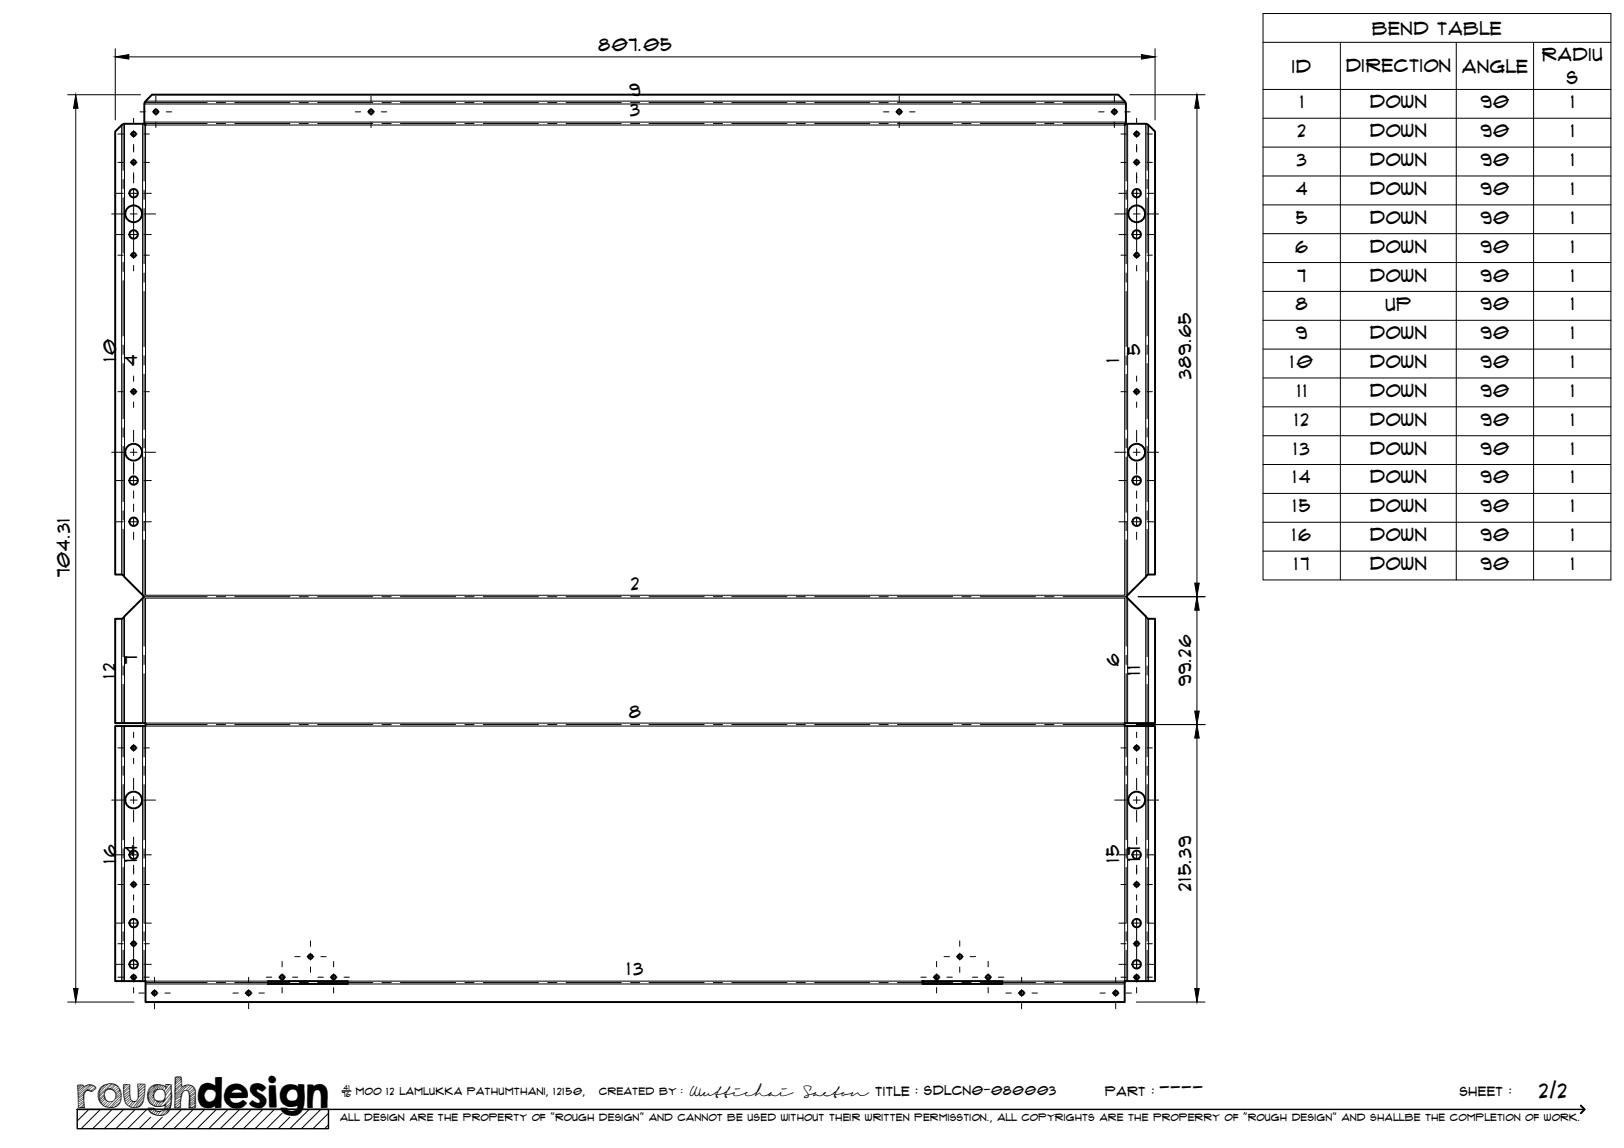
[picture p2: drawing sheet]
<svg xmlns="http://www.w3.org/2000/svg" width="420mm" height="297mm" viewBox="0 0 420 297" stroke-linecap="round" stroke-linejoin="round" font-family="sans-serif">
<!-- layer: Visible -->
<g fill="none" stroke="#000" stroke-width=".51">
<path d="M29.8 34l1.7-1.6 .6-.4h4.9l.7 .4-.4-.7v-4.9l.4-.6 1.6-1.7h250l1.7 1.7 .3 .6v4.9l-.3 .6 .7-.3h4.8l.7 .4 1.6 1.6v114.7h-1.9l-5.4 5.6 .1 .3 5.3 5.4 1.9 .1v27h-7.8v.8h7.8v66h-7.8v5.4h-253.3v-5.4h-7.9v-66h7.9v-.8h-7.9v-27l1.9-.1 5.5-5.5-.1-.3-5.4-5.5h-1.9zM69.3 253.9h20.7v.7h-20.7zM238.7 253.9h20.6v.7h-20.6z"/>
<circle cx="34.6" cy="34.7" r=".56"/>
<circle cx="40.3" cy="28.9" r=".56"/>
<circle cx="96" cy="28.9" r=".56"/>
<circle cx="232.7" cy="28.9" r=".56"/>
<circle cx="288.3" cy="28.9" r=".56"/>
<circle cx="294.1" cy="34.7" r=".56"/>
<circle cx="34.6" cy="42" r=".56"/>
<circle cx="34.6" cy="50" r="1.09"/>
<circle cx="34.6" cy="55.3" r="2.17"/>
<circle cx="294.1" cy="42" r=".56"/>
<circle cx="294.1" cy="50" r="1.09"/>
<circle cx="294.1" cy="55.3" r="2.17"/>
<circle cx="34.6" cy="66" r=".56"/>
<circle cx="34.6" cy="60.7" r="1.09"/>
<circle cx="294.1" cy="66" r=".56"/>
<circle cx="294.1" cy="60.7" r="1.09"/>
<circle cx="34.6" cy="101.3" r=".56"/>
<circle cx="34.6" cy="117" r="2.17"/>
<circle cx="294.1" cy="101.3" r=".56"/>
<circle cx="294.1" cy="117" r="2.17"/>
<circle cx="34.6" cy="124.3" r="1.09"/>
<circle cx="34.6" cy="135" r="1.09"/>
<circle cx="294.1" cy="124.3" r="1.09"/>
<circle cx="294.1" cy="135" r="1.09"/>
<circle cx="34.6" cy="193.5" r=".56"/>
<circle cx="294.1" cy="193.5" r=".56"/>
<circle cx="34.6" cy="207" r="2.17"/>
<circle cx="294.1" cy="207" r="2.17"/>
<circle cx="34.6" cy="228.9" r=".56"/>
<circle cx="34.6" cy="238.8" r="1.09"/>
<circle cx="34.6" cy="221.2" r="1.09"/>
<circle cx="294.1" cy="228.9" r=".56"/>
<circle cx="294.1" cy="221.2" r="1.09"/>
<circle cx="294.1" cy="238.8" r="1.09"/>
<circle cx="34.6" cy="252.9" r=".56"/>
<circle cx="34.6" cy="244.2" r=".56"/>
<circle cx="34.6" cy="249.5" r="1.09"/>
<circle cx="40" cy="256.9" r=".56"/>
<circle cx="64.3" cy="256.9" r=".56"/>
<circle cx="73" cy="252.9" r=".56"/>
<circle cx="80.3" cy="247.5" r=".56"/>
<circle cx="86.3" cy="252.9" r=".56"/>
<circle cx="242.3" cy="252.9" r=".56"/>
<circle cx="248.3" cy="247.5" r=".56"/>
<circle cx="255.7" cy="252.9" r=".56"/>
<circle cx="264.3" cy="256.9" r=".56"/>
<circle cx="288.7" cy="256.9" r=".56"/>
<circle cx="294.1" cy="252.9" r=".56"/>
<circle cx="294.1" cy="244.2" r=".56"/>
<circle cx="294.1" cy="249.5" r="1.09"/>
</g>
<!-- layer: Bend Center -->
<g fill="none" stroke="#000" stroke-width=".26">
<path d="M31.9 32.1v12M37.3 32.1v14.7M37.4 26.6h16.2M37.4 32h16.2M56 26.6h2.4M56 32h2.4M60.7 26.6h14.3M60.7 32h14.3M77.4 26.6h2.4M77.4 32h2.4M82.2 26.6h14.3M82.2 32h14.3"/>
<path d="M98.8 26.6h2.4M98.8 32h2.4M103.6 26.6h14.3M103.6 32h14.3M120.3 26.6h2.3M120.3 32h2.3M125 26.6h14.3M125 32h14.3M141.7 26.6h2.4M141.7 32h2.4M146.5 26.6h14.2M146.5 32h14.2"/>
<path d="M163.1 26.6h2.4M163.1 32h2.4M167.9 26.6h14.3M167.9 32h14.3M184.6 26.6h2.3M184.6 32h2.3M189.3 26.6h14.3M189.3 32h14.3M206 26.6h2.4M206 32h2.4M210.8 26.6h14.2M210.8 32h14.2"/>
<path d="M227.4 26.6h2.4M227.4 32h2.4M232.2 26.6h14.3M232.2 32h14.3M248.9 26.6h2.3M248.9 32h2.3M253.6 26.6h14.3M253.6 32h14.3M270.3 26.6h2.4M270.3 32h2.4M275 26.6h16.2M275 32h16.2"/>
<path d="M291.4 32.1v14.7M296.8 32.1v12M31.9 46.4v2.4M31.9 51.2v14.3M37.3 49.2v2.4M37.3 54v14.2M291.4 49.2v2.4M291.4 54v14.2M296.8 46.4v2.4M296.8 51.2v14.3M31.9 67.9v2.3M31.9 72.6v14.3"/>
<path d="M37.3 70.6v2.4M37.3 75.4v14.3M291.4 70.6v2.4M291.4 75.4v14.3M296.8 67.9v2.3M296.8 72.6v14.3M31.9 89.3v2.4M31.9 94.1v14.2M37.3 92.1v2.4M37.3 96.8v14.3M291.4 92.1v2.4M291.4 96.8v14.3"/>
<path d="M296.8 89.3v2.4M296.8 94.1v14.2M31.9 110.7v2.4M31.9 115.5v14.3M37.3 113.5v2.4M37.3 118.3v14.3M291.4 113.5v2.4M291.4 118.3v14.3M296.8 110.7v2.4M296.8 115.5v14.3M31.9 132.2v2.3M31.9 136.9v12"/>
<path d="M37.3 134.9v2.4M37.3 139.7v27.5M291.4 139.7v27.5M291.4 134.9v2.4M296.8 132.2v2.3M296.8 136.9v12M31.9 159.9v10M37.1 154.4h16.5M56 154.4h2.4M60.7 154.4h14.3M77.4 154.4h2.4M82.2 154.4h14.3"/>
<path d="M98.8 154.4h2.4M103.6 154.4h14.3M120.3 154.4h2.3M125 154.4h14.3M141.7 154.4h2.4M146.5 154.4h14.2M163.1 154.4h2.4M167.9 154.4h14.3M184.6 154.4h2.3M189.3 154.4h14.3M206 154.4h2.4M210.8 154.4h14.2"/>
<path d="M227.4 154.4h2.4M232.2 154.4h14.3M248.9 154.4h2.3M253.6 154.4h14.3M270.3 154.4h2.4M275 154.4h16.5M296.8 159.9v10M31.9 172.3v2.4M31.9 177.1v10M37.3 169.6v2.3M37.3 174.3v12.8M291.4 169.6v2.3"/>
<path d="M291.4 174.3v12.8M296.8 172.3v2.4M296.8 177.1v10M31.9 187.9v7.9M31.9 198.2v2.4M37.3 187.9v7.9M37.3 198.2v2.4M37.7 187.5h15.9M56 187.5h2.4M60.7 187.5h14.3M77.4 187.5h2.4M82.2 187.5h14.3"/>
<path d="M98.8 187.5h2.4M103.6 187.5h14.3M120.3 187.5h2.3M125 187.5h14.3M141.7 187.5h2.4M146.5 187.5h14.2M163.1 187.5h2.4M167.9 187.5h14.3M184.6 187.5h2.3M189.3 187.5h14.3M206 187.5h2.4M210.8 187.5h14.2"/>
<path d="M227.4 187.5h2.4M232.2 187.5h14.3M248.9 187.5h2.3M253.6 187.5h14.3M270.3 187.5h2.4M275 187.5h16M291.4 187.9v7.9M291.4 198.2v2.4M296.8 187.9v7.9M296.8 198.2v2.4M31.9 203v14.3M31.9 219.7v2.3"/>
<path d="M37.3 203v14.3M37.3 219.7v2.3M291.4 203v14.3M291.4 219.7v2.3M296.8 203v14.3M296.8 219.7v2.3M31.9 224.4v14.3M37.3 224.4v14.3M291.4 224.4v14.3M296.8 224.4v14.3M31.9 241.1v2.4M31.9 245.9v8"/>
<path d="M37.3 241.1v2.4M37.3 245.9v8M37.7 254.2h15.9M56 254.2h2.4M60.7 254.2h14.3M77.4 254.2h2.4M82.2 254.2h14.3M98.8 254.2h2.4M103.6 254.2h14.3M120.3 254.2h2.3M125 254.2h14.3M141.7 254.2h2.4"/>
<path d="M146.5 254.2h14.2M163.1 254.2h2.4M167.9 254.2h14.3M184.6 254.2h2.3M189.3 254.2h14.3M206 254.2h2.4M210.8 254.2h14.2M227.4 254.2h2.4M232.2 254.2h14.3M248.9 254.2h2.3M253.6 254.2h14.3M270.3 254.2h2.4"/>
<path d="M275 254.2h16M291.4 241.1v2.4M291.4 245.9v8M296.8 241.1v2.4M296.8 245.9v8"/>
</g>
<!-- layer: Visible Narrow -->
<g fill="none" stroke="#000" stroke-width=".26">
<path d="M31.5 32.4v116.3M32.2 32v117.3M36.9 32v122M37.3 26.9h254M37.3 31.6h254M37.7 32.4v121.6h253.3v-121.6M37.7 26.2h253.3M37.7 32.3h253.3M291.7 32v122M296.4 32v117.3M297.2 32.4v116.3M32.2 159.5v27.6"/>
<path d="M36.9 154.8v32.3M37.7 154.8h253.3v32.3h-253.3zM291.7 154.8v32.3M296.4 159.5v27.6M31.5 160.1v27M297.2 160.1v27M31.5 187.9v66M32.2 187.9v66M36.9 187.9v66M291.7 187.9v66M296.4 187.9v66M297.2 187.9v66"/>
<path d="M37.7 254.6h31.6M69.3 253.9h-31.6v-66h253.3v66h-31.7M90 254.6h148.7M90 253.9h148.7M259.3 254.6h31.7"/>
</g>
<!-- layer: TitleBlock -->
<path d="M20 287h65v5h-65zM20 287h390M88.5 282.3h2.3" fill="none" stroke="#000" stroke-width=".36"/>
<path d="M409 286.1l1 .9-1 1" fill="none" stroke="#000" stroke-width=".51"/>
<g fill="none" stroke="#000" stroke-width=".26">
<path d="M23 287l-3 3.1M26 287l-5 5M29 287l-5 5M32 287l-5 5M35 287l-5 5M38 287l-5 5M39 289.1l-3 2.9M42 289.1l-3 2.9M47 287l-5 5M50 287l-5 5M53 287l-5 5M56 287l-5 5"/>
<path d="M59 287l-5 5M62 287l-5 5M65 287l-5 5M68 287l-5 5M71 287l-5 5M73 288l-4 4M75 289.1l-3 2.9M80 287l-5 5M83 287l-5 5M85 288l-4 4M85 291l-1 1"/>
</g>
<!-- layer: Smart Centers -->
<g fill="none" stroke="#000" stroke-width=".26">
<path d="M30.5 34.7h1.4M33.7 34.7h1.8M34.6 30.6v1.4M34.6 33.8v1.8M34.6 37.4v1.9M36.3 28.9h1.3M37.3 34.7h1.3M39.4 28.9h1.8M40.3 24.9v1.4M40.3 28v1.8M40.3 31.6v1.4M43 28.9h1.4"/>
<path d="M91.9 28.9h1.4M95.1 28.9h1.8M96 24.9v1.4M96 28v1.8M96 31.6v1.4M98.7 28.9h1.4M228.6 28.9h1.4M231.8 28.9h1.8M232.6 24.9v1.4M232.6 28v1.8M232.6 31.6v1.4M235.3 28.9h1.4"/>
<path d="M284.2 28.9h1.4M287.4 28.9h1.8M288.3 24.9v1.4M288.3 28v1.8M288.3 31.6v1.4M290 34.7h1.4M291 28.9h1.4M293.2 34.7h1.8M294.1 30.6v1.4M294.1 33.8v1.8M294.1 37.4v1.9M296.8 34.7h1.3"/>
<path d="M28.9 55.4h3M30 50h1.9M30.5 42h1.4M33.7 42h1.8M33.7 50h1.8M33.7 55.4h1.8M34.6 41.1v1.8M34.6 44.7v2.6M34.6 49.1v12.5M37.3 42h1.3M37.3 50h1.9M37.3 55.4h2.9"/>
<path d="M288.4 55.4h3M289.5 50h1.9M290 42h1.4M293.2 42h1.8M293.2 50h1.8M293.2 55.4h1.8M294.1 41.1v1.8M294.1 44.7v2.6M294.1 49.1v12.5M296.8 42h1.3M296.8 50h1.9M296.8 55.4h2.9"/>
<path d="M30 60.7h1.9M30.5 66h1.4M33.7 66h1.8M33.7 60.7h1.8M34.6 62v4.9M34.6 68.7v1.4M37.3 66h1.3M37.3 60.7h1.9M289.5 60.7h1.9M290 66h1.4M293.2 66h1.8M293.2 60.7h1.8"/>
<path d="M294.1 62v4.9M294.1 68.7v1.4M296.8 66h1.3M296.8 60.7h1.9M34.6 97.3v1.4M294.1 97.3v1.4M28.9 117h3M30.5 101.4h1.4M33.7 101.4h1.8M33.7 117h1.8M34.6 100.5v1.7M34.6 104v1.4"/>
<path d="M34.6 111.3v3M34.6 116.1v1.8M34.6 119.7v3M37.3 101.4h1.3M37.3 117h2.9M288.4 117h3M290 101.4h1.4M293.2 101.4h1.8M293.2 117h1.8M294.1 100.5v1.7M294.1 104v1.4M294.1 111.3v3"/>
<path d="M294.1 116.1v1.8M294.1 119.7v3M296.8 101.4h1.3M296.8 117h2.9M30 135h1.9M30 124.3h1.9M33.7 135h1.8M33.7 124.3h1.8M34.6 123.5v1.8M34.6 127v1.9M34.6 130.4v1.9M34.6 134.1v1.8"/>
<path d="M34.6 137.7v1.9M37.3 135h1.9M37.3 124.3h1.9M289.5 135h1.9M289.5 124.3h1.9M293.2 135h1.8M293.2 124.3h1.8M294.1 123.5v1.8M294.1 127v1.9M294.1 130.4v1.9M294.1 134.1v1.8M294.1 137.7v1.9"/>
<path d="M296.8 135h1.9M296.8 124.3h1.9M30.5 193.5h1.4M33.7 193.5h1.8M34.6 189.4v1.4M34.6 192.6v1.8M34.6 196.2v1.4M37.3 193.5h1.3M290 193.5h1.4M293.2 193.5h1.8M294.1 189.4v1.4M294.1 192.6v1.8"/>
<path d="M294.1 196.2v1.4M296.8 193.5h1.3M28.9 207h3M33.7 207h1.8M34.6 201.4v3M34.6 206.1v1.8M34.6 209.7v3M34.6 216.6v1.9M37.3 207h2.9M288.4 207h3M293.2 207h1.8M294.1 201.4v3"/>
<path d="M294.1 206.1v1.8M294.1 209.7v3M294.1 216.6v1.9M296.8 207h2.9M30 221.2h1.9M30 238.9h1.9M30.5 228.9h1.4M33.7 221.2h1.8M33.7 238.9h1.8M33.7 228.9h1.8M34.6 220.3v1.8M34.6 223.9v2.3"/>
<path d="M34.6 228v1.8M34.6 231.5v1.4M34.6 234.3v1.9M34.6 238v1.7M37.3 221.2h1.9M37.3 238.9h1.9M37.3 228.9h1.3M289.5 221.2h1.9M289.5 238.9h1.9M290 228.9h1.4M293.2 221.2h1.8M293.2 238.9h1.8"/>
<path d="M293.2 228.9h1.8M294.1 220.3v1.8M294.1 223.9v2.3M294.1 228v1.8M294.1 231.5v1.4M294.1 234.3v1.9M294.1 238v1.7M296.8 221.2h1.9M296.8 238.9h1.9M296.8 228.9h1.3M30 249.5h1.9M30.5 252.8h1.4"/>
<path d="M30.5 244.2h1.4M33.7 252.8h1.8M33.7 249.5h1.8M33.7 244.2h1.8M34.6 240.1v8.1M34.6 248.6v1.8M34.6 252v2.1M34.6 255.5v1.4M35.9 256.9h1.4M37.3 252.8h1.3M37.3 249.5h1.9M37.3 244.2h1.3"/>
<path d="M39.1 256.9h1.8M40 252.9v1.4M40 256v1.8M40 259.6v1.4M42.7 256.9h1.3M60.3 256.9h1.3M63.4 256.9h1.8M64.3 252.9v1.4M64.3 256v1.8M64.3 259.6v1.4M67 256.9h1.4M68.9 252.8h1.4"/>
<path d="M72.1 252.8h1.8M73 248.8v1.4M73 252v1.8M73 255.5v1.4M75.7 252.8h1.3M76.3 247.5h1.3M79.4 247.5h1.8M80.3 243.4v1.4M80.3 246.6v1.8M80.3 250.2v1.4M82.3 252.8h1.4M83 247.5h1.4"/>
<path d="M85.4 252.8h1.8M86.3 248.8v1.4M86.3 252v1.8M86.3 255.5v1.4M89 252.8h1.4M238.3 252.8h1.3M241.4 252.8h1.8M242.3 248.8v1.4M242.3 252v1.8M242.3 255.5v1.4M244.2 247.5h1.4M245 252.8h1.4"/>
<path d="M247.4 247.5h1.8M248.3 243.4v1.4M248.3 246.6v1.8M248.3 250.2v1.4M251 247.5h1.4M251.6 252.8h1.4M254.8 252.8h1.7M255.7 248.8v1.4M255.7 252v1.8M255.7 255.5v1.4M258.3 252.8h1.4M260.2 256.9h1.4"/>
<path d="M263.4 256.9h1.8M264.3 252.9v1.4M264.3 256v1.8M264.3 259.6v1.4M267 256.9h1.4M284.6 256.9h1.4M287.8 256.9h1.7M288.6 252.9v1.4M288.6 256v1.8M288.6 259.6v1.4M289.5 249.5h1.9M290 252.8h1.4"/>
<path d="M290 244.2h1.4M291.3 256.9h1.4M293.2 252.8h1.8M293.2 249.5h1.8M293.2 244.2h1.8M294.1 240.1v8.1M294.1 248.6v1.8M294.1 252v2.1M294.1 255.5v1.4M296.8 252.8h1.3M296.8 249.5h1.9M296.8 244.2h1.3"/>
</g>
<!-- layer: Bend Tables -->
<g fill="none" stroke="#000" stroke-width=".26">
<path d="M326.8 3.5h90v146.6h-90zM326.8 11h90M346.8 11v139.1M376.8 11v139.1M396.8 11v139.1M326.8 23.1h90M326.8 30.6h90M326.8 38.1h90M326.8 45.5h90M326.8 53h90M326.8 60.5h90M326.8 67.9h90"/>
<path d="M326.8 75.4h90M326.8 82.9h90M326.8 90.3h90M326.8 97.8h90M326.8 105.3h90M326.8 112.7h90M326.8 120.2h90M326.8 127.7h90M326.8 135.1h90M326.8 142.6h90"/>
</g>
<!-- layer: FD_Dimensions -->
<g fill="none" stroke="#000" stroke-width=".26">
<path d="M29.8 12.6v18.4M33.3 14.7h262M298.8 12.6v18.4M17.5 24.5h18.8M19.6 28v227.8M292.3 24.5h19.5M309.7 28v122.9M294.5 154.4h17.3M309.7 157.9v26.1M294 187.5h17.8M309.7 191v64.8M17.5 259.3h17.1"/>
<path d="M294 259.3h17.8"/>
</g>
<path d="M29.8 14.7l3.5-.6v1.2zM295.3 14.1l3.5 .6-3.5 .6zM19.6 24.5l.6 3.5h-1.2zM309.7 24.5l.6 3.5h-1.2zM309.1 150.9h1.2l-.6 3.5zM309.7 154.4l.6 3.5h-1.2zM309.1 184h1.2l-.6 3.5zM309.7 187.5l.6 3.5h-1.2zM19 255.8h1.2l-.6 3.5zM309.1 255.8h1.2l-.6 3.5z" fill="#000" stroke="#000" stroke-width=".26"/>
<text font-size="9.7" x="19.9" y="286.8">roughdesign</text>
<g font-size="5.3">
<text x="300.1" y="283.6">----</text>
<text x="398.2" y="284">2/2</text>
</g>
<g font-size="4.6">
<text x="355.1" y="8.9">Bend Table</text>
<text x="154.9" y="13.3">807.05</text>
<text x="399" y="15.9">Radiu</text>
<text x="334.4" y="18.8">ID</text>
<text x="348.3" y="18.7">Direction</text>
<text x="378.3" y="18.8">Angle</text>
<text x="405.4" y="21.7">s</text>
<text x="162.9" y="24.7">9</text>
<text x="336.5" y="28">1</text>
<text x="354.5" y="28.1">Down</text>
<text x="383.1" y="28">90</text>
<text x="406.5" y="28">1</text>
<text x="163.1" y="30.1">3</text>
<text x="335.8" y="35.5">2</text>
<text x="354.5" y="35.5">Down</text>
<text x="383.1" y="35.5">90</text>
<text x="406.5" y="35.5">1</text>
<text x="335.5" y="43">3</text>
<text x="354.5" y="43">Down</text>
<text x="383.1" y="43">90</text>
<text x="406.5" y="43">1</text>
<text x="335.3" y="50.4">4</text>
<text x="354.5" y="50.4">Down</text>
<text x="383.1" y="50.4">90</text>
<text x="406.5" y="50.4">1</text>
<text x="335.3" y="57.9">5</text>
<text x="354.5" y="57.9">Down</text>
<text x="383.1" y="57.9">90</text>
<text x="406.5" y="57.9">1</text>
<text x="335.2" y="65.4">6</text>
<text x="354.5" y="65.4">Down</text>
<text x="383.1" y="65.4">90</text>
<text x="406.5" y="65.4">1</text>
<text x="335.7" y="72.8">7</text>
<text x="354.5" y="72.8">Down</text>
<text x="383.1" y="72.8">90</text>
<text x="406.5" y="72.8">1</text>
<text x="335.3" y="80.3">8</text>
<text x="358.5" y="80.4">Up</text>
<text x="383.1" y="80.3">90</text>
<text x="406.5" y="80.3">1</text>
<text x="335.4" y="87.8">9</text>
<text x="354.5" y="87.8">Down</text>
<text x="383.1" y="87.8">90</text>
<text x="406.5" y="87.8">1</text>
<text x="30" y="93.4" transform="rotate(-90 30 93.4)">10</text>
<text x="35.5" y="94.7" transform="rotate(-90 35.5 94.7)">4</text>
<text x="289.6" y="93.6" transform="rotate(-90 289.6 93.6)">1</text>
<text x="295" y="91.9" transform="rotate(-90 295 91.9)">5</text>
<text x="333.9" y="95.2">10</text>
<text x="354.5" y="95.2">Down</text>
<text x="383.1" y="95.2">90</text>
<text x="406.5" y="95.2">1</text>
<text x="308.2" y="98" transform="rotate(-90 308.2 98)">389.65</text>
<text x="335.7" y="102.7">11</text>
<text x="354.5" y="102.7">Down</text>
<text x="383.1" y="102.7">90</text>
<text x="406.5" y="102.7">1</text>
<text x="335" y="110.2">12</text>
<text x="354.5" y="110.2">Down</text>
<text x="383.1" y="110.2">90</text>
<text x="406.5" y="110.2">1</text>
<text x="334.7" y="117.6">13</text>
<text x="354.5" y="117.7">Down</text>
<text x="383.1" y="117.6">90</text>
<text x="406.5" y="117.6">1</text>
<text x="334.5" y="125.1">14</text>
<text x="354.5" y="125.1">Down</text>
<text x="383.1" y="125.1">90</text>
<text x="406.5" y="125.1">1</text>
<text x="334.6" y="132.6">15</text>
<text x="354.5" y="132.6">Down</text>
<text x="383.1" y="132.6">90</text>
<text x="406.5" y="132.6">1</text>
<text x="334.4" y="140">16</text>
<text x="354.5" y="140">Down</text>
<text x="383.1" y="140">90</text>
<text x="406.5" y="140">1</text>
<text x="18.1" y="149.4" transform="rotate(-90 18.1 149.4)">704.31</text>
<text x="334.9" y="147.5">17</text>
<text x="354.5" y="147.5">Down</text>
<text x="383.1" y="147.5">90</text>
<text x="406.5" y="147.5">1</text>
<text x="163.3" y="152.5">2</text>
<text x="35.5" y="171.8" transform="rotate(-90 35.5 171.8)">7</text>
<text x="289.5" y="172.3" transform="rotate(-90 289.5 172.3)">6</text>
<text x="30" y="175.3" transform="rotate(-90 30 175.3)">12</text>
<text x="295" y="174.6" transform="rotate(-90 295 174.6)">11</text>
<text x="308.2" y="177.6" transform="rotate(-90 308.2 177.6)">99.26</text>
<text x="162.8" y="185.7">8</text>
<text x="30" y="223.3" transform="rotate(-90 30 223.3)">16</text>
<text x="35.5" y="223.1" transform="rotate(-90 35.5 223.1)">14</text>
<text x="289.5" y="223.1" transform="rotate(-90 289.5 223.1)">15</text>
<text x="295" y="222.7" transform="rotate(-90 295 222.7)">17</text>
<text x="308.2" y="230.4" transform="rotate(-90 308.2 230.4)">215.39</text>
<text x="162.3" y="252.4">13</text>
</g>
<g font-size="3.4">
<text x="178.3" y="283.5">Wuttichai</text>
<text x="208.1" y="283.5">Saeton title : SDLCN0-080003</text>
</g>
<g font-size="3.3">
<text x="286" y="283.5">Part :</text>
<text x="377.7" y="283.5">sheet :</text>
</g>
<g font-size="2.7">
<text x="92.1" y="283.3">moo 12 Lamlukka pathumthani, 12150,</text>
<text x="155" y="283.3">created by :</text>
</g>
<text font-size="2.6" x="88" y="290.1">all design are the property of &quot;rough design&quot; and cannot be used without their written permisstion., all copyrights are the properry of &quot;rough design&quot; and shallbe the completion of work.</text>
<g font-size="1.9">
<text x="88.5" y="283.9">76</text>
<text x="88.9" y="282.1">41</text>
</g>
</svg>
